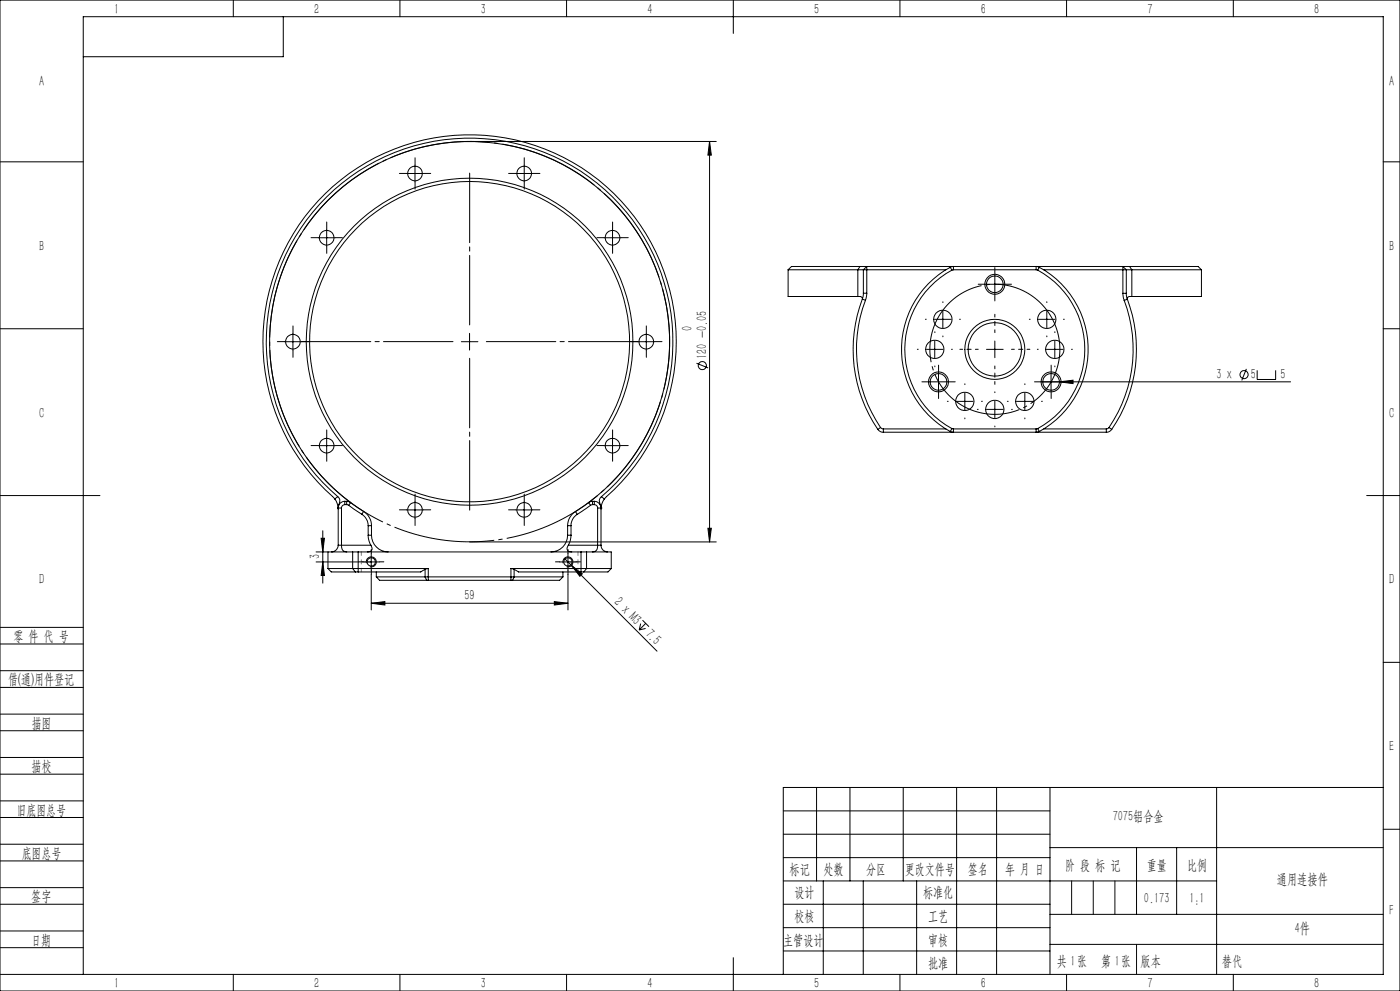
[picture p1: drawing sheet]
<svg xmlns="http://www.w3.org/2000/svg" width="420mm" height="297mm" viewBox="0 0 420 297" stroke-linecap="round" stroke-linejoin="round" font-family="sans-serif">
<g fill="none" stroke="#000" stroke-width=".3">
<path d="M0 0h420v297h-420zM70 0v5M85 5v12h-60M120 0v5M170 0v5M220 0v10M270 0v5M320 0v5M370 0v5M0 48.5h25M122 52h5M124.5 49.5v5"/>
<path d="M140.9 42.4h74M154.8 52h5M157.3 49.5v5M212.9 42.4v120M212.9 42.4l.5 4.1h-1zM415 48.5h5M95.5 71.3h5M98 68.8v5M181.3 71.3h5M183.8 68.8v5M258 79.9h2M258 79.9h-20.5l-1.1 1"/>
<path d="M258 79.9l-.6 1M260 79.9h76.9M260 79.9v8M260 79.9l-1 1M336.9 79.9h2M336.9 79.9v8M336.9 79.9l1 1M338.9 79.9h20.5l1 1M338.9 79.9l.6 1M0 98.5h25M87.9 99.9v5M140.9 99.9v5"/>
<path d="M193.9 99.9v5M236.4 80.9h21M236.4 80.9v8h21M257.4 80.9h1.6M257.4 88.9l1 .1 .4 .4M257.4 80.9v8M258.7 89.6a42.5 42.5 0 0 0 4.6 39.1M258.7 89.6l.9 .4M259 87.9l-.3 1.7M259 80.9v7M259 80.9h24.8M259 87.9h1"/>
<path d="M259.6 90a41.6 41.6 0 0 0 4.6 38.1M260 87.9l-.4 2.1M280.4 95.7h5M282.9 93.2v5M285.1 80.1a28 28 0 0 0 0 49.2M285.1 80.1l.9-.2v1M285.1 80.1l.5 .9M285.6 81a27 27 0 0 0 0 47.4M286 80.9l-.4 .1M286 80.9h24.8M295.9 85.2h5.1M298.4 82.7v5"/>
<path d="M310.8 80.9l.5 .1M311.3 81a27 27 0 0 1 0 47.4M311.5 95.7h5M311.8 80.1l-1-.2v1M311.8 80.1a28 28 0 0 1 0 49.2M311.8 80.1l-.5 .9M313.1 80.9h24.8M314 93.2v5M336.9 87.9l.4 2.1M336.9 87.9h1M337.3 90a41.4 41.4 0 0 1-4.6 38.1M337.9 87.9l.3 1.8"/>
<path d="M337.9 80.9h1.6M337.9 80.9v7M338.2 89.7a42.5 42.5 0 0 1-4.7 39M338.2 89.7l-.9 .3M339.5 88.9l-1 .1-.4 .4M339.5 80.9h20.9M339.5 80.9v8M360.4 80.9v8h-20.9M415 98.5h5M85.4 102.4h5M138.4 102.4h5M191.4 102.4h5"/>
<path d="M209 108.9l3.4 1.4M278 104.7h4.9M279 114.4h5.1M280.4 102.2v5M281.6 112v4.9M289.5 117.8v5M295.9 104.7h5.1M298.4 102.2v5M307.4 117.8v5M313.9 104.7h5M315.3 112v4.9M316.4 102.2v5"/>
<path d="M317.8 114.4l4.1-.5v1.1zM373.9 110.6l-1.4 3.4M377.2 111v2.7h5.5v-2.7M387.2 114.4h-74.4M95.5 133.6h5M98 131.1v5M181.3 133.6h5M183.8 131.1v5M263.3 128.7a1.89 1.89 0 0 0 1.7 .8M264.2 128.1l.8 .4M264.2 128.1l-.9 .6M265 128.5h18.8"/>
<path d="M265 129.5h66.9M265 128.5v1M285.6 128.4l.4 .1M285.6 128.4l-.5 .9M286 128.5v1l-.9-.2M286 128.5h24.8M286.9 120.3h5M295.9 122.7h5.1M298.4 120.2v5M304.9 120.3h5.1M310.8 128.5v1l1-.2M311.3 128.4l-.5 .1"/>
<path d="M311.3 128.4l.5 .9M313.1 128.5h18.8M331.9 128.5v1M332.7 128.1l-.8 .4M332.7 128.1l.8 .6M333.5 128.7a1.89 1.89 0 0 1-1.6 .8M0 148.5h30M96.8 159.1v15.7M100.5 149.6l.7 1.3 .2 1.4M100.5 149.6l-.1-.1a62.1 62.1 0 0 1-4.4-89.9 62.1 62.1 0 0 1 89.9 .2 62.1 62.1 0 0 1-4.6 89.8M101.3 148.8a2.02 2.02 0 0 1 .2 2.8M101.3 148.8a61 61 0 0 1-4.7-88.4 61 61 0 0 1 88.6 0 61 61 0 0 1-4.8 88.5"/>
<path d="M101.3 148.8l-.8 .8M101.4 152.3h.1M101.4 152.3l.1 .2M101.5 152.3v11.1M101.5 152.3h.9M102.4 152.3v11.1a1.63 1.63 0 0 0 1.6 2M103.4 151.2a1.02 1.02 0 0 0-1 1.1M103.4 150.2a1.99 1.99 0 0 0-1.9 2.1M103.4 151.2h.6M103.4 150.2v1M103.4 150.2h.6M104 151.2l.6 .2"/>
<path d="M104 150.2l1.2 .4M104 150.2v1M104.6 151.4l3.9 2.7M105.2 150.6l3.9 2.7M105.2 150.6a60 60 0 0 1-8.8-88.5 60 60 0 0 1 88.9 0 60 60 0 0 1-8.7 88.5M105.2 150.6l-.6 .8M108.5 154.1a4.2 4.2 0 0 1 2 3.4M109.1 153.3a5.1 5.1 0 0 1 2.3 4.2M109.1 153.3l-.6 .8M110.5 157.5h.9M110.5 157.5v2.9M111.4 157.5v2.9"/>
<path d="M122 152.8h5M124.5 150.3v5M154.8 152.8h5M157.3 150.3v5M170.3 157.5v2.9M170.3 157.5h1M171.3 157.5v2.9M172.6 153.3a5 5 0 0 0-2.3 4.2M172.6 153.3l.6 .9M173.2 154.2a4 4 0 0 0-1.9 3.3M176.6 150.6l-4 2.7M176.6 150.6l.6 .8"/>
<path d="M177.2 151.4l-4 2.8M177.8 151.2l-.6 .2M177.8 150.2l-1.2 .4M177.8 151.2h.5M177.8 150.2v1M177.8 150.2h.5M178.3 151.2a1.02 1.02 0 0 1 1 1.1M178.3 150.2a2.05 2.05 0 0 1 2 2.1M178.3 150.2v1M179.3 152.3v11.1a1.56 1.56 0 0 1-1.6 2M179.3 152.3h1M180.3 152.3h.1"/>
<path d="M180.3 152.3v.3M180.3 152.3v11.1M180.4 148.9l.9 .7M180.4 148.9a1.97 1.97 0 0 0-.2 2.7M181.3 149.6l-.7 1.3-.3 1.4M212.4 158.3h1l-.5 4.1zM410 148.5h10M94.8 165.4h3.6M94.8 168.4h12.8M96.3 161.3h1l-.5 4.1zM96.8 168.4l.5 4.1h-1zM98.4 170.4l1 1h7.2"/>
<path d="M98.4 170.4h7.4M98.4 165.4h7.4M98.4 165.4v5M101.5 163.4a2.05 2.05 0 0 1-2.1 2M101.5 163.4h9.8M105.8 170.4h22.7M105.8 165.4h1.7M105.8 170.4l.8 1M105.8 165.4v5M106.6 171.4h.9M107.5 165.4h66.8M107.5 165.4v6"/>
<path d="M108.9 168.4h5M109.9 168.8a1.5 1.5 0 0 1 1.3-1.9 1.5 1.5 0 0 1 1.7 1.6 1.5 1.5 0 0 1-1.9 1.4M110.5 160.4l.1 1.2 .7 1.8M110.5 160.4h.9M111.3 163.4a1.24 1.24 0 0 1-.1 1.8l-1 .2M111.4 165.9v5M111.4 172.2v10.6M111.4 160.4a5.1 5.1 0 0 0 5.1 5M112.9 172.9h14.6M112.9 172.9l1 1h14.1M112.9 171.4v1.5M127.5 170.6l-1.3 .8h-18.7"/>
<path d="M127.5 172.9h26.7M127.5 172.9l.5 1M127.5 170.6v2.3M128 173.9h.5M128.5 170.4l-1 .2M128.5 170.4v3.5M128.5 173.9h24.8M140.9 162.4h74M153.3 170.4l.9 .2M153.3 173.9h.5M153.3 170.4h22.7M153.3 170.4v3.5"/>
<path d="M154.2 170.6l1.3 .8h18.8M154.2 172.9h14.7M154.2 172.9l-.4 1M154.2 170.6v2.3M167.9 168.4h5M168.9 172.9l-1 1h-14.1M168.9 171.4v1.5M168.9 168.8a1.5 1.5 0 0 1 1.4-1.9 1.5 1.5 0 0 1 1.6 1.6 1.5 1.5 0 0 1-1.9 1.4M169.3 167.4l2.1 2.1M170.3 160.4a5 5 0 0 1-5 5M170.3 160.4h1M170.4 165.9v5"/>
<path d="M170.4 172.2v10.6M170.5 163.4a1.15 1.15 0 0 0-.3 1.4 1.15 1.15 0 0 0 1.3 .6M170.5 163.4h9.8M171.3 160.4l-.2 1.6-.6 1.4M171.4 169.5l3.3 2.5-.7 .7zM171.4 169.5l25.7 25.7M174.3 165.4h1.7M174.3 171.4h.9M174.3 165.4v6M176 170.4h7.4M176 165.4h7.4v5M176 165.4v5"/>
<path d="M176 170.4l-.8 1M180.3 163.4a1.99 1.99 0 0 0 2 2M183.4 170.4l-1 1h-7.2M0 193h25M0 188h25M111.4 180.8l4.1-.5v1zM111.4 180.8h59M166.3 180.3l4.1 .5-4.1 .5zM192.2 186.9l-.4 1.9M192.8 185.9l1.9 1.9M193.7 188.3l-1.9 .5M193.7 186.8l-1.9 2"/>
<path d="M415 198.5h5M0 206h25M0 201h25M0 219h25M0 214h25M0 232h25M0 227h25M245 236v28M255 236v28M271 236v28M287 236v56M299 236v56"/>
<path d="M315 236v56M365 236v56M415 236h-180v56M0 245h25M0 240h25M0 258h25M0 253h25M235 243h80M235 250h80M235 257h80M315 254h100M341 254v20"/>
<path d="M353 254v20M415 248.5h5M0 271h25M0 266h25M0 279h25M235 271h80M235 264h130M235 278h80M247 264v28M259 264v28M275 264v28M315 274h100"/>
<path d="M0 284h25M0 292h415v-287h-390v287M70 292v5M120 292v5M170 292v5M220 287v10M235 285h80M270 292v5M315 283h100M320 292v5M370 292v5"/>
<circle cx="124.5" cy="52" r="2.2"/>
<circle cx="157.3" cy="52" r="2.19"/>
<circle cx="98" cy="71.2" r="2.21"/>
<circle cx="183.8" cy="71.2" r="2.21"/>
<circle cx="282.9" cy="95.7" r="2.75"/>
<circle cx="298.4" cy="85.2" r="2.49"/>
<circle cx="298.4" cy="85.2" r="2.99"/>
<circle cx="314" cy="95.7" r="2.75"/>
<circle cx="87.9" cy="102.4" r="2.21"/>
<circle cx="140.9" cy="102.4" r="49"/>
<circle cx="140.9" cy="102.4" r="48"/>
<circle cx="193.9" cy="102.4" r="2.21"/>
<circle cx="210.7" cy="109.6" r="1.2"/>
<circle cx="280.5" cy="104.7" r="2.75"/>
<circle cx="281.5" cy="114.5" r="2.5"/>
<circle cx="281.6" cy="114.5" r="3"/>
<circle cx="298.4" cy="104.7" r="8"/>
<circle cx="298.4" cy="104.7" r="9"/>
<circle cx="315.3" cy="114.5" r="3"/>
<circle cx="315.3" cy="114.5" r="2.5"/>
<circle cx="316.4" cy="104.7" r="2.75"/>
<circle cx="373.2" cy="112.3" r="1.21"/>
<circle cx="98" cy="133.6" r="2.2"/>
<circle cx="183.8" cy="133.6" r="2.2"/>
<circle cx="289.4" cy="120.3" r="2.75"/>
<circle cx="298.4" cy="122.7" r="2.75"/>
<circle cx="307.4" cy="120.3" r="2.75"/>
<circle cx="124.5" cy="152.8" r="2.21"/>
<circle cx="157.3" cy="152.8" r="2.2"/>
<circle cx="111.4" cy="168.4" r="1.25"/>
<circle cx="170.4" cy="168.4" r="1.26"/>
</g>
<path d="M198.3 84.8a60 60 0 0 0-100.6-24.1 60 60 0 0 0 27.7 99.6 60 60 0 0 0 73.7-72.4l-.8-3.1" fill="none" stroke="#000" stroke-width=".3" stroke-dasharray="30.5 1.3 1.3 1.3" stroke-dashoffset="-1.8" stroke-linecap="butt"/>
<path d="M317.1 99a19.5 19.5 0 0 0-32.6-7.9 19.5 19.5 0 0 0 8.8 32.4 19.5 19.5 0 0 0 24.1-23.3l-.3-1.2" fill="none" stroke="#000" stroke-width=".3" stroke-dasharray="30.5 1.3 1.3 1.3" stroke-dashoffset="5.4" stroke-linecap="butt"/>
<path d="M298.5 99.7v-5.5M293.5 104.7h-5.5M298.5 109.7v5.5M303.5 104.7h5.5" fill="none" stroke="#000" stroke-width=".3" stroke-dasharray="30.5 1.3 1.3 1.3" stroke-dashoffset="29.6"/>
<g fill="none" stroke="#000" stroke-width=".3" stroke-dasharray="30.5 1.3 1.3 1.3">
<path d="M122 52h-2.2M124.5 49.5v-2.2M124.5 54.5v2.2M127 52h2.2M154.8 52h-2.2M157.3 49.5v-2.2M157.3 54.5v2.2M159.8 52h2.2M95.5 71.2h-2.2M98 68.7v-2.2M98 73.7v2.2M100.5 71.2h2.2"/>
<path d="M181.3 71.2h-2.2M183.8 68.7v-2.2M183.8 73.7v2.2M186.3 71.2h2.2M87.9 99.9v-2.2M193.9 99.9v-2.2M277.9 95.7h-.3M280.5 99.7v-.3M282.9 90.7v-.3M287.9 95.7h.2M296 85.2h-2.5M298.5 82.7v-2.5"/>
<path d="M298.5 87.7v2.5M301 85.2h2.5M309 95.7h-.2M314 90.7v-.3M316.5 99.7v-.3M319 95.7h.3M85.4 102.4h-2.2M87.9 104.9v2.2M90.4 102.4h2.2M191.4 102.4h-2.2M193.9 104.9v2.2M196.4 102.4h2.2"/>
<path d="M275.5 104.7h-.3M279.1 114.4h-2.5M280.5 109.7v.2M281.6 111.9v-2.5M281.6 116.9v2.5M282.9 100.7v.2M284.1 114.4h2.5M285.5 104.7h.2M289.5 115.3v-.3M298.5 117.7v-.3M307.5 115.3v-.3M311.5 104.7h-.3"/>
<path d="M312.8 114.4h-2.5M314 100.7v.2M315.3 111.9v-2.5M315.3 116.9v2.5M316.5 109.7v.2M317.8 114.4h2.5M321.5 104.7h.2M95.5 133.5h-2.2M98 131v-2.2M98 136v2.2M100.5 133.5h2.2M181.3 133.5h-2.2"/>
<path d="M183.8 131v-2.2M183.8 136v2.2M186.3 133.5h2.2M284.5 120.3h-.3M289.5 125.3v.2M293.5 122.7h-.3M294.5 120.3h.2M298.5 127.7v.2M302.5 120.3h-.3M303.5 122.7h.2M307.5 125.3v.2M312.5 120.3h.2"/>
<path d="M122 152.8h-2.2M124.5 150.3v-2.2M124.5 155.3v2.2M127 152.8h2.2M154.8 152.8h-2.2M157.3 150.3v-2.2M157.3 155.3v2.2M159.8 152.8h2.2M108.9 168.4h-1.3M111.4 165.9v-1.3M111.4 170.9v1.2M113.9 168.4h1.2"/>
<path d="M167.9 168.4h-1.3M170.4 165.9v-1.3M170.4 170.9v1.2M172.9 168.4h1.2"/>
</g>
<path d="M321.5 264v10M328 264v10M334.5 264v10M341 283v9" fill="none" stroke="#0a0605" stroke-width=".3"/>
<path d="M108.4 165.4v6M173.4 165.4v6" fill="none" stroke="#808080" stroke-width=".3" stroke-dasharray="30.5 1.3 1.3 1.3" stroke-dashoffset="29.4"/>
<path d="M108.4 168.4h3M173.4 168.4h-3" fill="none" stroke="#808080" stroke-width=".3" stroke-dasharray="30.5 1.3 1.3 1.3"/>
<path d="M140.9 97.4v-45.5M135.9 102.4h-45.5M140.9 107.4v45.5M145.9 102.4h45.5" fill="none" stroke="#000" stroke-width=".3" stroke-dasharray="30.5 1.3 1.3 1.3" stroke-dashoffset="9.6"/>
<g fill="#000">
<path d="M317.8 114.4l4.1-.5v1.1zM171.4 169.5l3.3 2.5-.7 .7z"/>
<path d="M96.3 161.3h1l-.5 4.1zM96.8 168.4l.5 4.1h-1z"/>
<path d="M212.4 158.3h1l-.5 4.1zM212.9 42.4l.5 4.1h-1z"/>
<path d="M111.4 180.8l4.1-.5v1zM166.3 180.3l4.1 .5-4.1 .5z"/>
</g>
<g font-size="4.4">
<text x="34.2" y="4.1">1</text>
<text x="94.2" y="4.1">2</text>
<text x="144.2" y="4.1">3</text>
<text x="194.2" y="4.1">4</text>
<text x="244.2" y="4.1">5</text>
<text x="294.2" y="4.1">6</text>
<text x="344.2" y="4.1">7</text>
<text x="394.2" y="4.1">8</text>
<text x="11.7" y="25.9">A</text>
<text x="416.7" y="25.9">A</text>
<text x="11.7" y="75.1">B</text>
<text x="416.7" y="75.1">B</text>
<text x="207.7" y="99.2" transform="rotate(-90 207.7 99.2)">0</text>
<text x="212" y="107.5" transform="rotate(-90 212 107.5)">120 -0.05</text>
<text x="365" y="113.6">3 x</text>
<text x="375.2" y="113.6">5</text>
<text x="384.1" y="113.6">5</text>
<text x="11.7" y="125.1">C</text>
<text x="416.7" y="125.1">C</text>
<text x="96" y="167.7" transform="rotate(-90 96 167.7)">3</text>
<text x="11.7" y="175.1">D</text>
<text x="139.4" y="179.9">59</text>
<text x="416.7" y="175.1">D</text>
<text x="184.1" y="180.8" transform="rotate(45 184.1 180.8)">2 x M3</text>
<text x="193.4" y="190.2" transform="rotate(45 193.4 190.2)">7.5</text>
<text x="4" y="192">零 件 代 号</text>
<text x="2.5" y="205.1">借(通)用件登记</text>
<text x="9.5" y="218.1">描图</text>
<text x="416.7" y="225.1">E</text>
<text x="9.5" y="231.1">描校</text>
<text x="5" y="244.2">旧底图总号</text>
<text x="333.8" y="246.2">7075铝合金</text>
<text x="6.5" y="257.2">底图总号</text>
<text x="236.9" y="261.9">标记</text>
<text x="247.1" y="261.9">处数</text>
<text x="259.9" y="261.9">分区</text>
<text x="271.5" y="261.9">更改文件号</text>
<text x="290.4" y="261.9">签名</text>
<text x="301.5" y="261.9">年 月 日</text>
<text x="319.5" y="260.6">阶 段 标 记</text>
<text x="344" y="260.6">重量</text>
<text x="356.1" y="260.6">比例</text>
<text x="238.3" y="268.9">设计</text>
<text x="276.9" y="268.9">标准化</text>
<text x="383.1" y="264.8">通用连接件</text>
<text x="9.4" y="270.1">签字</text>
<text x="343.2" y="270.7">0.173</text>
<text x="356.8" y="270.7">1:1</text>
<text x="416.8" y="274.4">F</text>
<text x="238.3" y="276.1">校核</text>
<text x="278.4" y="276">工艺</text>
<text x="388.4" y="279.6">4件</text>
<text x="9.4" y="283.2">日期</text>
<text x="234.9" y="283.3">主管设计</text>
<text x="278.4" y="283.3">审核</text>
<text x="278.4" y="290.2">批准</text>
<text x="317.1" y="289.4">共 张</text>
<text x="321.1" y="289.4">1</text>
<text x="330.3" y="289.4">第 张</text>
<text x="334.5" y="289.4">1</text>
<text x="342.1" y="289.4">版本</text>
<text x="34.2" y="296.1">1</text>
<text x="94.2" y="296.1">2</text>
<text x="144.2" y="296.1">3</text>
<text x="194.2" y="296.1">4</text>
<text x="244.2" y="296.1">5</text>
<text x="294.2" y="296.1">6</text>
<text x="344.2" y="296.1">7</text>
<text x="394.2" y="296.1">8</text>
</g>
<text font-size="4.4" fill="#0a0605" x="366.6" y="289.4">替代</text>
</svg>
